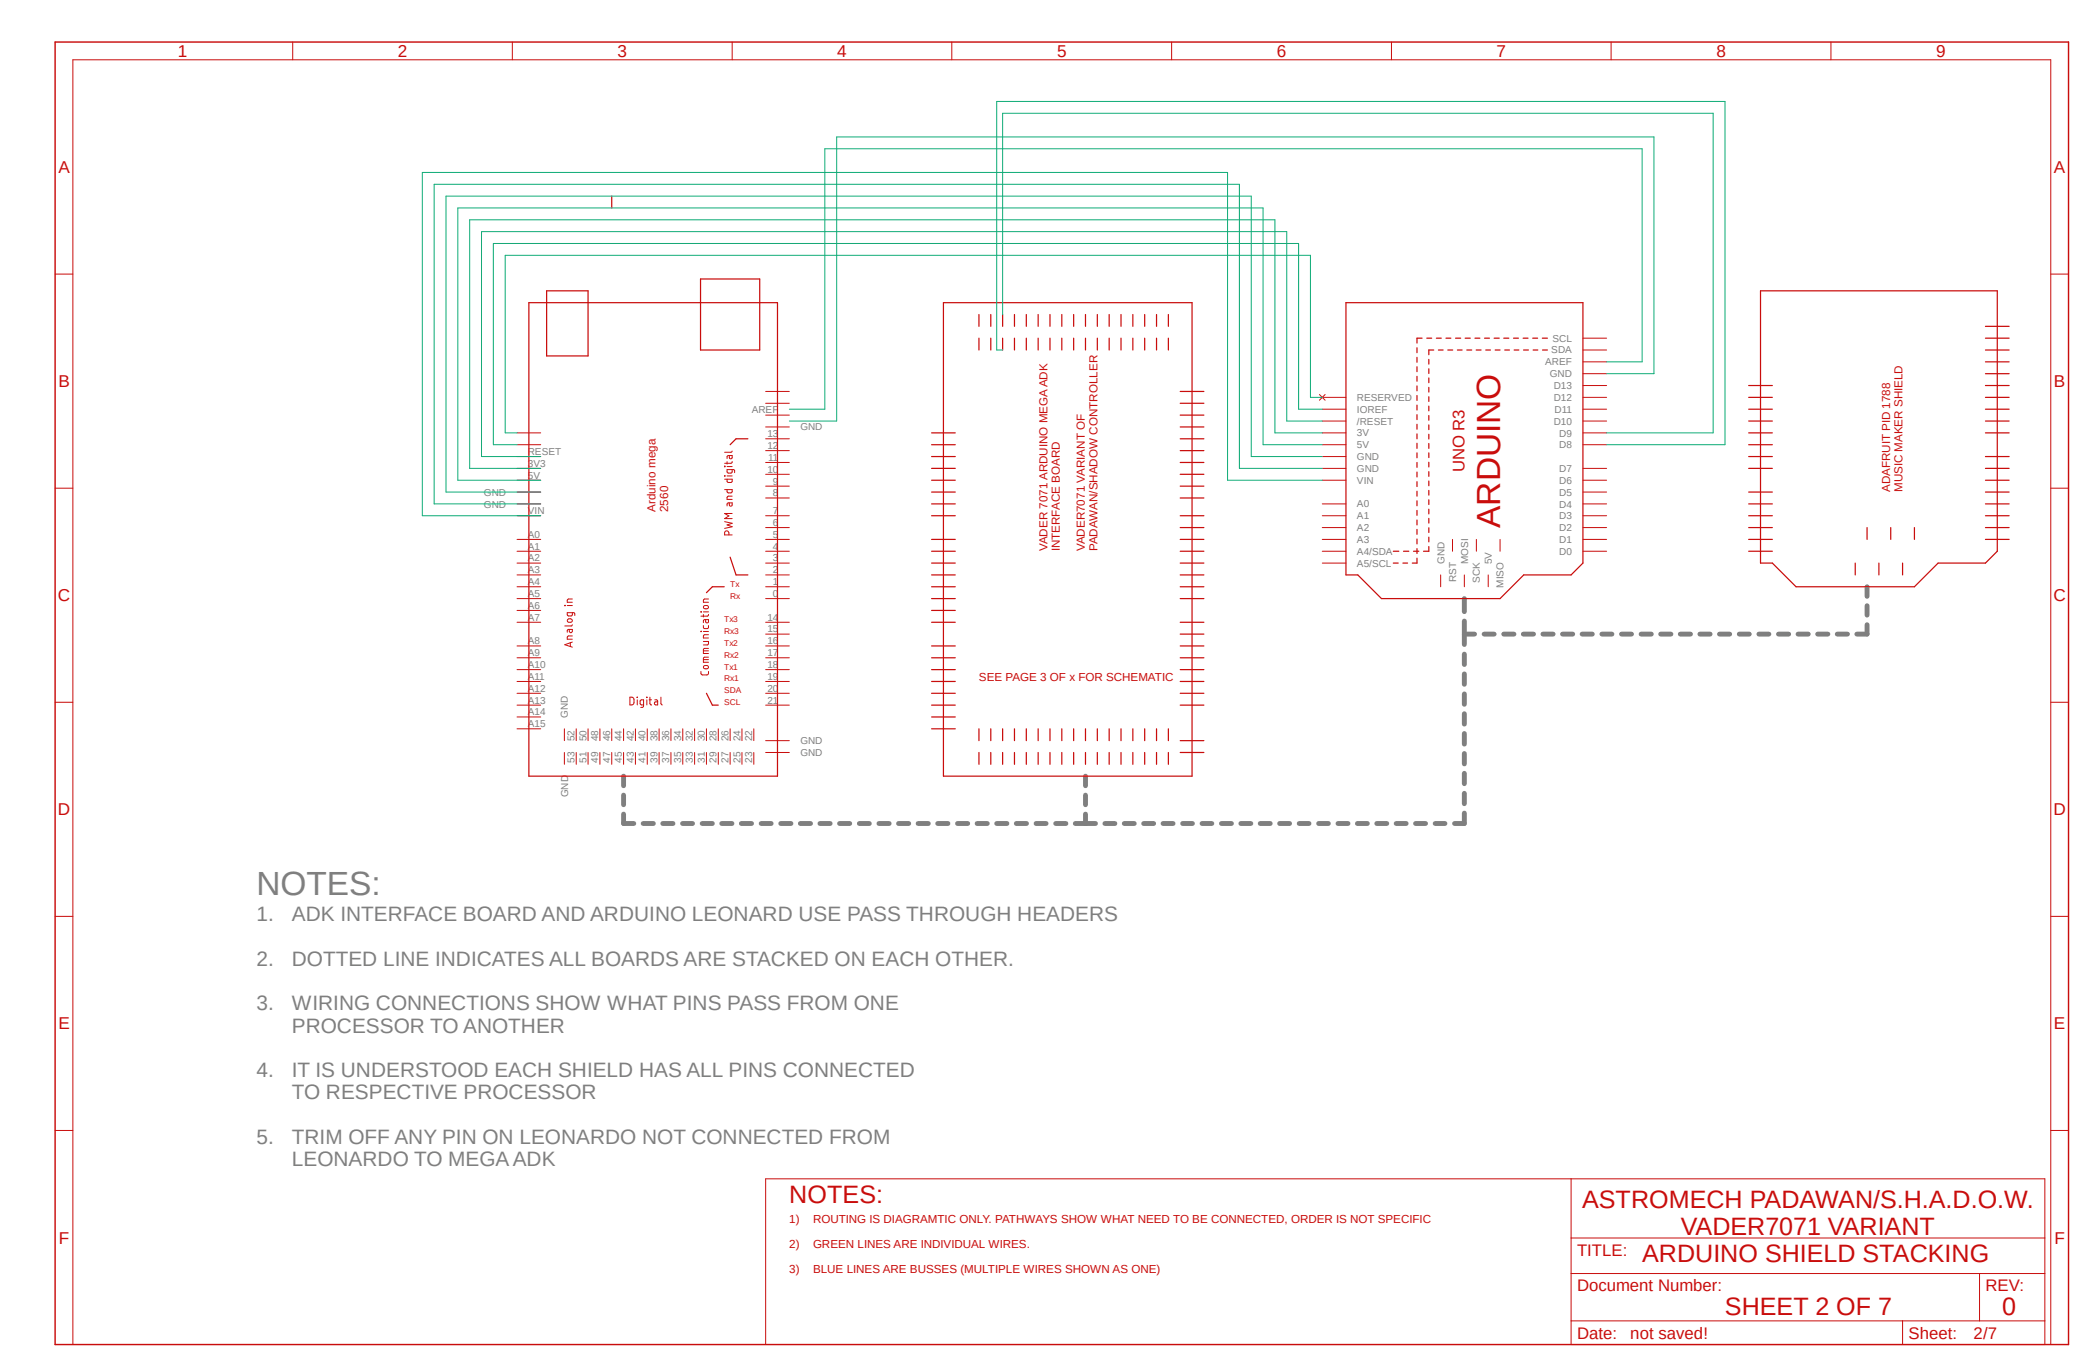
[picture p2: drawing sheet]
<svg xmlns="http://www.w3.org/2000/svg" width="432mm" height="279mm" viewBox="0 0 432 279" stroke-linecap="round" stroke-linejoin="round" font-family="sans-serif">
<path d="M10.9 8.4l418.4 271M429.3 8.4l-418.4 271" fill="none" stroke="#fff" stroke-width=".21"/>
<g fill="none" stroke="#7f7f7f" stroke-width="1">
<path d="M303.7 124.2v2.7M303.7 128.8v4.9M303.7 135.7v2.1M303.7 139.8v2.1M303.7 131.5h2.1M307.8 131.5h2.1M311.9 131.5h2.1M315.9 131.5h2.2M320 131.5h2.1M324.1 131.5h2.1M328.1 131.5h2.1M332.2 131.5h2.1"/>
<path d="M336.3 131.5h2.1M340.4 131.5h2.1M344.4 131.5h2.1M348.5 131.5h2.1M352.6 131.5h2.1M356.6 131.5h2.1M360.7 131.5h2.1M364.8 131.5h2.1M368.9 131.5h2.1M372.9 131.5h2.1M377 131.5h2.1M381 131.5h2.2"/>
<path d="M387.2 129.6v1.9h-2.1M387.2 121.7v2M387.2 125.6v2M303.7 143.9v2.2M303.7 148v2.2M303.7 152.1v2.2M303.7 156.3v2.2M129.3 168.9v1.9h2.1M129.3 161v2M129.3 164.9v2M133.4 170.8h2.1M137.5 170.8h2.1"/>
<path d="M141.6 170.8h2M145.6 170.8h2.1M149.7 170.8h2.1M153.8 170.8h2.1M157.9 170.8h2M161.9 170.8h2.1M166 170.8h2.1M170.1 170.8h2.1M174.1 170.8h2.1M178.2 170.8h2.1M182.3 170.8h2.1M186.4 170.8h2.1"/>
<path d="M190.4 170.8h2.1M194.5 170.8h2.1M198.6 170.8h2.1M202.6 170.8h2.2M206.7 170.8h2.1M210.8 170.8h2.1M214.9 170.8h2.1M218.9 170.8h2.2M223 170.8h4.2M225.1 161v2M225.1 164.9v2M225.1 168.9v1.9"/>
<path d="M229.2 170.8h2M233.2 170.8h2M237.2 170.8h2.1M241.2 170.8h2.1M245.3 170.8h2M249.3 170.8h2M253.3 170.8h2.1M257.3 170.8h2.1M261.4 170.8h2M265.4 170.8h2.1M269.5 170.8h2M273.5 170.8h2"/>
<path d="M277.5 170.8h2.1M281.5 170.8h2.1M285.5 170.8h2.1M289.6 170.8h2M293.6 170.8h2.1M297.6 170.8h2.1M303.7 160.4v2.2M303.7 164.5v2.2M303.7 168.7v2.1h-2"/>
</g>
<g fill="none" stroke="#c90d0c" stroke-width=".21">
<path d="M60.7 8.7v3.7M106.3 8.7v3.7M151.8 8.7v3.7M197.4 8.7v3.7M243 8.7v3.7M288.6 8.7v3.7M334.1 8.7v3.7M379.7 8.7v3.7M11.4 56.9h3.7M425.3 56.9h3.7M328.3 80h4.9M328.3 77.5h4.9"/>
<path d="M328.3 75.1h4.9M328.3 70.1h4.9M328.3 72.6h4.9M107.2 92.2h4.9M107.2 89.8h4.9M107.2 99.6h4.9M107.2 97.2h4.9M107.2 94.7h4.9M150.3 99.4h1.5v.5l-.2 .2-.7-.1-.1-.6M150.3 96.7l.1 .1zM150.3 98.7l.1 .1zM150.8 95.8v.5"/>
<path d="M150.8 98.7h1M150.8 96.8h1M151.3 94.5v.6h.5v-.6h-.8l-.2 .1v.5M151.8 97.4l-.1 .7h-.7l-.2-.1v-.6h1.3l.3 .1v.5M151.8 95.8l-.2 .3h-1.3M151.8 93.6l-.2 .2h-1.3M158.8 83.7h4.9M158.8 81.2h4.9M158.8 86.1h4.9M158.8 88.6h4.9M158.8 91h4.9M158.8 93.5h4.9"/>
<path d="M158.8 95.9h4.9M158.8 98.4h4.9M273.6 81.8l1.2 1.2M274.2 92.2h4.9M274.2 89.8h4.9M274.2 99.6h4.9M274.2 97.2h4.9M274.2 94.7h4.9M274.2 87.3h4.9M274.2 84.9h4.9M274.2 82.4h4.9M274.8 81.8l-1.2 1.2"/>
<path d="M328.3 92.2h4.9M328.3 89.8h4.9M328.3 99.6h4.9M328.3 97.2h4.9M328.3 87.3h4.9M328.3 84.9h4.9M328.3 82.4h4.9M11.4 101.3h3.7M107.2 107h4.9M107.2 111.9h4.9M107.2 114.3h4.9M107.2 116.8h4.9"/>
<path d="M107.2 119.3h4.9M107.2 104.5h4.9M107.2 102.1h4.9M150.3 101.6h1.5v.5l-.2 .1h-.7l-.1-.6M150.3 108.2l1.5 .3-1 .4 1 .4-1.5 .3M151.2 111v-.5a.45 .45 0 0 0-.5-.4 .45 .45 0 0 0-.4 .4v.5h1.5M151.3 104.3v.6h.5v-.6h-.8l-.2 .1v.5M151.8 102.9h-.8l-.2 .3v.4h1M151.8 106.5h-1.5l.9 .5-.9 .6h1.5M158.8 100.8h4.9M158.8 103.3h4.9M158.8 107h4.9"/>
<path d="M158.8 109.4h4.9M158.8 111.9h4.9M158.8 114.3h4.9M158.8 116.8h4.9M158.8 119.3h4.9M274.2 107h4.9M274.2 109.4h4.9M274.2 111.9h4.9M274.2 114.3h4.9M274.2 116.8h4.9M274.2 104.5h4.9M298.8 119.3v2.4"/>
<path d="M301.2 111.9v2.4M303.7 119.3v2.4M306.2 111.9v2.4M308.7 119.3v2.4M311.1 111.9v2.4M328.3 107h4.9M328.3 109.4h4.9M328.3 111.9h4.9M328.3 114.3h4.9M328.3 104.5h4.9M328.3 102.1h4.9M425.3 101.3h3.7"/>
<path d="M107.2 121.7h4.9M107.2 124.2h4.9M107.2 129.1h4.9M107.2 134h4.9M107.2 136.4h4.9M107.2 138.9h4.9M107.2 126.6h4.9M117.1 125.6h.1zM117.6 125.6h1.1M117.7 128.6l.3-.2h.4a.36 .36 0 0 1 .3 .3 .36 .36 0 0 1-.3 .4h-.4a.34 .34 0 0 1-.3-.5zM118.1 130.6v.3l.2 .3 .3-.1 .1-.5h-.8l-.2 .1-.1 .4M118.3 133.3v.8"/>
<path d="M118.7 131.9h-.8l-.3 .3v.4h1.1M118.7 129.6l-.1 .2h-1.5M118.7 127.1l-.1 .6-.7 .1-.2-.2-.1-.5h1.5l.1 .6M118.7 124.2h-.8l-.3 .3v.4h1.1M118.7 133.2l-1.6 .5 1.6 .5M145.4 139.3v.5l.3 .2h1.1l.1-.7M145.4 126.9l.1 .1zM145.4 130.9l.1 .1zM145.9 133.1h1l-.1 .6-.9 .1M145.9 129.8v.5l.2 .1 .7-.1 .1-.5M145.9 127.5v.5M145.9 136.8h1"/>
<path d="M145.9 135h1M145.9 131h1M145.9 126.9h1M145.9 138.2l.7-.2a.34 .34 0 0 1 .3 .4 .34 .34 0 0 1-.3 .3h-.6zM145.9 125.8l.7-.2a.34 .34 0 0 1 .3 .3 .34 .34 0 0 1-.3 .4l-.6-.1zM146.3 128.5l.1 .6h.5v-.6h-.8l-.2 .2v.5M146.9 136.3h-.8l-.2 .3v.8h1M146.9 134.5h-.8l-.2 .2v.9h1M146.9 131.7h-.8l-.2 .2v.4h1M146.9 127.5l-.2 .3h-1.3M146.9 124.2h-.8l-.2 .3v.4h1M158.8 121.7h4.9"/>
<path d="M158.8 124.2h4.9M158.8 129.1h4.9M158.8 131.5h4.9M158.8 134h4.9M158.8 136.4h4.9M158.8 138.9h4.9M11.4 145.7h3.7M107.2 141.4h4.9M107.2 143.8h4.9M107.2 146.3h4.9M107.2 151.2h4.9M107.2 148.7h4.9"/>
<path d="M117.1 151.2v2.4M117.1 156.1v2.4M119.5 151.2v2.4M119.5 156.1v2.4M122 151.2v2.4M122 156.1v2.4M124.4 151.2v2.4M124.4 156.1v2.4M126.9 151.2v2.4M126.9 156.1v2.4M129.3 151.2v2.4M129.3 156.1v2.4"/>
<path d="M130.6 144.6l.7 .1a1.22 1.22 0 0 1 .1 1.3l-.3 .2h-.5zM131.8 151.2v2.4M131.8 156.1v2.4M132.1 144.6l.1 .1zM132.2 145.2v1M133.5 146.2l-.7-.1v-.7l.1-.2h.6v1.3l-.3 .2h-.3M134.1 144.6l.1 .1zM134.2 145.2v1M134.2 151.2v2.4M134.2 156.1v2.4M134.6 145.2h.5M134.8 144.6v1.3l.1 .3h.2"/>
<path d="M135.8 145.2l.6 .1v.9l-.6-.1v-.5h.6M136.7 151.2v2.4M136.7 156.1v2.4M137.1 144.6v1.3l.3 .3M139.1 151.2v2.4M139.1 156.1v2.4M141.6 151.2v2.4M141.6 156.1v2.4M144.1 151.2v2.4M144.1 156.1v2.4M146.5 151.2v2.4M146.5 156.1v2.4"/>
<path d="M149 151.2v2.4M149 156.1v2.4M151.4 151.2v2.4M151.4 156.1v2.4M153.9 151.2v2.4M153.9 156.1v2.4M156.3 151.2v2.4M156.3 156.1v2.4M158.8 141.4h4.9M158.8 143.8h4.9M158.8 146.3h4.9M158.8 153.6h4.9"/>
<path d="M158.8 156.1h4.9M425.3 145.7h3.7M11.4 190.1h3.7M425.3 190.1h3.7M11.4 234.5h3.7M425.3 234.5h3.7M325.8 244.5v34.4h98.3v-34.4h-265.3v34.4M325.8 256.8h98.3M15.1 278.9v-266.5h410.2v266.5M325.8 264.2h98.3M325.8 274h98.3M394.6 274v4.9"/>
<path d="M410.5 264.2v9.8"/>
</g>
<g fill="none" stroke="#c90d0c" stroke-width=".25">
<path d="M126.9 40.7v2.4M145.3 57.9h12.3v14.7h-12.3zM109.7 62.8h51.5v98.2h-51.5zM113.4 60.3h8.6v13.5h-8.6zM195.7 62.8h51.5v98.2h-51.5zM203 65.2v2.5M203 70.1v2.5M205.5 65.2v2.5M205.5 70.1v2.5M207.9 65.2v2.5M207.9 70.1v2.5M210.4 65.2v2.5"/>
<path d="M210.4 70.1v2.5M212.9 65.2v2.5M212.9 70.1v2.5M215.3 65.2v2.5M215.3 70.1v2.5M217.8 65.2v2.5M217.8 70.1v2.5M220.2 65.2v2.5M220.2 70.1v2.5M222.7 65.2v2.5M222.7 70.1v2.5M225.1 65.2v2.5"/>
<path d="M225.1 70.1v2.5M227.6 65.2v2.5M227.6 70.1v2.5M230 65.2v2.5M230 70.1v2.5M232.5 65.2v2.5M232.5 70.1v2.5M234.9 65.2v2.5M234.9 70.1v2.5M237.4 65.2v2.5M237.4 70.1v2.5M239.9 65.2v2.5"/>
<path d="M239.9 70.1v2.5M242.3 65.2v2.5M242.3 70.1v2.5M279.1 62.8h49.2v54l-2.5 2.5h-9.8l-4.9 4.9h-24.6l-4.9-4.9h-2.5zM293.9 72.1v1.1M293.9 74.1v1M293.9 76.1v1M293.9 78.1v1M294.9 70.1h-1v1.1M295.9 70.1h1M296.3 74.5v1M296.3 76.5v1"/>
<path d="M296.3 78.4v1M297.3 72.6h-1v1M297.9 70.1h1M298.3 72.6h1M299.9 70.1h1M300.3 72.6h1M301.9 70.1h1M302.3 72.6h.9M303.9 70.1h1M304.2 72.6h1M305.9 70.1h1M306.2 72.6h1"/>
<path d="M307.9 70.1h1M308.1 72.6h1M309.9 70.1h1M310.1 72.6h1M311.9 70.1h1M312.1 72.6h1M313.9 70.1h1M314 72.6h1M315.9 70.1h1M316 72.6h1M317.9 70.1h1M318 72.6h.9"/>
<path d="M319.9 70.1h1M319.9 72.6h1M362.7 80h4.9M365.1 60.3h49.1v54l-2.4 2.5h-9.8l-5 4.9h-24.5l-4.9-4.9h-2.5zM411.8 67.7h4.9M411.8 70.1h4.9M411.8 72.6h4.9M411.8 75.1h4.9M411.8 77.5h4.9M411.8 80h4.9M155.1 91h-2.4l-1.3 1.2M193.2 94.7h4.9"/>
<path d="M193.2 97.2h4.9M193.2 99.6h4.9M193.2 89.8h4.9M193.2 92.2h4.9M244.8 98.4h4.9M244.8 95.9h4.9M244.8 93.5h4.9M244.8 91h4.9M244.8 88.6h4.9M244.8 86.1h4.9M244.8 83.7h4.9M244.8 81.2h4.9"/>
<path d="M293.9 80.1v1M293.9 82v1.1M293.9 84v1M293.9 86v1M293.9 88v1M293.9 90v1M293.9 91.9v1.1M293.9 93.9v1.1M293.9 95.9v1M293.9 97.9v1M293.9 99.9v1M296.3 80.3v1"/>
<path d="M296.3 82.3v1M296.3 84.2v1M296.3 86.2v1M296.3 88.1v1M296.3 90.1v1M296.3 92v1M296.3 93.9v1M296.3 95.9v1M296.3 97.8v1M296.3 99.8v1M362.7 94.7h4.9M362.7 97.2h4.9"/>
<path d="M362.7 82.4h4.9M362.7 84.9h4.9M362.7 87.3h4.9M362.7 89.8h4.9M362.7 92.2h4.9M411.8 94.7h4.9M411.8 97.2h4.9M411.8 99.6h4.9M411.8 82.4h4.9M411.8 84.9h4.9M411.8 87.3h4.9M411.8 89.8h4.9"/>
<path d="M151.4 115.6l1.3 3.7h2.4M193.2 102.1h4.9M193.2 104.5h4.9M193.2 107h4.9M193.2 111.9h4.9M193.2 114.3h4.9M193.2 116.8h4.9M193.2 119.3h4.9M244.8 107h4.9M244.8 111.9h4.9M244.8 114.3h4.9M244.8 116.8h4.9"/>
<path d="M244.8 119.3h4.9M244.8 109.4h4.9M244.8 103.3h4.9M244.8 100.8h4.9M289 114.3h1.1M289 116.8h1M291 116.8h.9M291.1 114.3h1.1M293.2 114.3h1.1M293.9 115.8v1h-1M293.9 101.9v1M293.9 103.9v1"/>
<path d="M293.9 105.9v1M293.9 107.9v1M293.9 109.8v1M293.9 111.8v1M293.9 113.8v1M296.3 113.4v.9h-1.1M296.3 101.7v1M296.3 103.7v.9M296.3 105.6v1M296.3 107.5v1M296.3 109.5v.9M296.3 111.4v1"/>
<path d="M362.7 102.1h4.9M362.7 104.5h4.9M362.7 107h4.9M362.7 111.9h4.9M362.7 114.3h4.9M362.7 109.4h4.9M384.8 116.8v2.5M387.2 109.4v2.5M389.7 116.8v2.5M392.1 109.4v2.5M394.6 116.8v2.5M397 109.4v2.5"/>
<path d="M411.8 102.1h4.9M411.8 104.5h4.9M411.8 107h4.9M411.8 111.9h4.9M411.8 109.4h4.9M150.2 121.7h-2.5l-1.2 1.2M193.2 121.7h4.9M193.2 124.2h4.9M193.2 126.6h4.9M193.2 129.1h4.9M193.2 134h4.9M193.2 136.4h4.9"/>
<path d="M193.2 138.9h4.9M244.8 121.7h4.9M244.8 124.2h4.9M244.8 129.1h4.9M244.8 134h4.9M244.8 136.4h4.9M244.8 138.9h4.9M244.8 131.5h4.9M146.5 143.8l1.2 2.5h1.3M193.2 141.4h4.9M193.2 143.8h4.9M193.2 146.3h4.9"/>
<path d="M193.2 148.7h4.9M193.2 151.2h4.9M203 151.2v2.4M203 156.1v2.4M205.5 151.2v2.4M205.5 156.1v2.4M207.9 151.2v2.4M207.9 156.1v2.4M210.4 151.2v2.4M210.4 156.1v2.4M212.9 151.2v2.4M212.9 156.1v2.4"/>
<path d="M215.3 151.2v2.4M215.3 156.1v2.4M217.8 151.2v2.4M217.8 156.1v2.4M220.2 151.2v2.4M220.2 156.1v2.4M222.7 151.2v2.4M222.7 156.1v2.4M225.1 151.2v2.4M225.1 156.1v2.4M227.6 151.2v2.4M227.6 156.1v2.4"/>
<path d="M230 151.2v2.4M230 156.1v2.4M232.5 151.2v2.4M232.5 156.1v2.4M234.9 151.2v2.4M234.9 156.1v2.4M237.4 151.2v2.4M237.4 156.1v2.4M239.9 151.2v2.4M239.9 156.1v2.4M242.3 151.2v2.4M242.3 156.1v2.4"/>
<path d="M244.8 141.4h4.9M244.8 143.8h4.9M244.8 146.3h4.9M244.8 153.6h4.9M244.8 156.1h4.9"/>
</g>
<path d="M11.4 8.7h417.6v270.2h-417.6z" fill="none" stroke="#c90d0c" stroke-width=".3"/>
<path d="M207.9 72.6h-1.2v-51.6h151.1v71.2h-24.6M207.9 65.2v-41.7h147.4v66.3h-22.1M333.2 75.1h7.4v-44.2h-169.5v54h-7.4M333.2 77.5h9.8v-49.1h-169.5v58.9h-9.8M274.2 84.9h-4.9v-34.4h-167v41.7h4.9M274.2 92.2h-12.2v-49.1h-167v56.5h17.1M274.2 82.4h-2.4v-29.4h-167v36.8h2.4M274.2 89.8h-9.8v-44.2h-167v51.6h14.7M274.2 87.3h-7.3v-39.3h-167v46.7h12.2M274.2 94.7h-14.7v-54h-167v61.4h19.6M274.2 97.2h-17.2v-59h-167v66.3h22.1M274.2 99.6h-19.6v-63.8h-167v71.2h24.5" fill="none" stroke="#0dab76" stroke-width=".21"/>
<text font-size="6.9" fill="#c90d0c" x="311.1" y="109.5" transform="rotate(-90 311.1 109.5)">ARDUINO</text>
<text font-size="6.9" fill="#7f7f7f" x="53.2" y="185.5">NOTES:</text>
<g font-size="5.2" fill="#c90d0c">
<text x="163.7" y="249.4">NOTES:</text>
<text x="328.1" y="250.7">ASTROMECH PADAWAN/S.H.A.D.O.W.</text>
<text x="348.6" y="256.2">VADER7071 VARIANT</text>
<text x="340.6" y="261.7">ARDUINO SHIELD STACKING</text>
<text x="357.8" y="272.8">SHEET 2 OF 7</text>
<text x="415.2" y="272.8">0</text>
</g>
<g font-size="4.3" fill="#7f7f7f">
<text x="53.2" y="191.1">1.</text>
<text x="60.5" y="191.1">ADK INTERFACE BOARD AND ARDUINO LEONARD USE PASS THROUGH HEADERS</text>
<text x="53.2" y="200.4">2.</text>
<text x="60.5" y="200.4">DOTTED LINE INDICATES ALL BOARDS ARE STACKED ON EACH OTHER.</text>
<text x="53.2" y="209.6">3.</text>
<text x="60.5" y="209.6">WIRING CONNECTIONS SHOW WHAT PINS PASS FROM ONE</text>
<text x="60.5" y="214.2">PROCESSOR TO ANOTHER</text>
<text x="53.2" y="223.4">4.</text>
<text x="60.5" y="223.4">IT IS UNDERSTOOD EACH SHIELD HAS ALL PINS CONNECTED</text>
<text x="60.5" y="228">TO RESPECTIVE PROCESSOR</text>
<text x="53.2" y="237.3">5.</text>
<text x="60.5" y="237.3">TRIM OFF ANY PIN ON LEONARDO NOT CONNECTED FROM</text>
<text x="60.5" y="241.9">LEONARDO TO MEGA ADK</text>
</g>
<g font-size="3.6" fill="#c90d0c">
<text x="36.9" y="11.9">1</text>
<text x="82.5" y="11.9">2</text>
<text x="128.1" y="11.9">3</text>
<text x="173.7" y="11.9">4</text>
<text x="219.2" y="11.9">5</text>
<text x="264.8" y="11.9">6</text>
<text x="310.4" y="11.9">7</text>
<text x="356" y="11.9">8</text>
<text x="401.5" y="11.9">9</text>
<text x="12.1" y="35.9">A</text>
<text x="426" y="35.9">A</text>
<text x="12.1" y="80.3">B</text>
<text x="426" y="80.3">B</text>
<text x="12" y="124.7">C</text>
<text x="425.9" y="124.7">C</text>
<text x="12" y="169.1">D</text>
<text x="425.9" y="169.1">D</text>
<text x="12.1" y="213.5">E</text>
<text x="426" y="213.5">E</text>
<text x="12.2" y="257.9">F</text>
<text x="426.1" y="257.9">F</text>
</g>
<g font-size="3.5" fill="#c90d0c">
<text x="303.7" y="98" transform="rotate(-90 303.7 98)">UNO R3</text>
<text x="327.1" y="260.5">TITLE:</text>
<text x="327.1" y="267.8">Document Number:</text>
<text x="411.8" y="267.8">REV:</text>
<text x="327.1" y="277.7">Date:</text>
<text x="338.1" y="277.7">not saved!</text>
<text x="395.8" y="277.7">Sheet:</text>
<text x="409.3" y="277.7">2/7</text>
</g>
<g font-size="2.4" fill="#c90d0c">
<text x="136" y="106.2" transform="rotate(-90 136 106.2)">Arduino mega</text>
<text x="138.6" y="106.2" transform="rotate(-90 138.6 106.2)">2560</text>
<text x="392" y="102.1" transform="rotate(-90 392 102.1)">ADAFRUIT PID 1788</text>
<text x="394.6" y="102.1" transform="rotate(-90 394.6 102.1)">MUSIC MAKER SHIELD</text>
<text x="217.3" y="114.3" transform="rotate(-90 217.3 114.3)">VADER 7071 ARDUINO MEGA ADK</text>
<text x="219.8" y="114.3" transform="rotate(-90 219.8 114.3)">INTERFACE BOARD</text>
<text x="225" y="114.3" transform="rotate(-90 225 114.3)">VADER7071 VARIANT OF</text>
<text x="227.6" y="114.3" transform="rotate(-90 227.6 114.3)">PADAWAN/SHADOW CONTROLLER</text>
<text x="203" y="141.4">SEE PAGE 3 OF x FOR SCHEMATIC</text>
<text x="163.7" y="253.6">1)</text>
<text x="168.6" y="253.6">ROUTING IS DIAGRAMTIC ONLY. PATHWAYS SHOW WHAT NEED TO BE CONNECTED, ORDER IS NOT SPECIFIC</text>
<text x="163.7" y="258.8">2)</text>
<text x="163.7" y="263.9">3)</text>
<text x="168.6" y="258.8">GREEN LINES ARE INDIVIDUAL WIRES.</text>
<text x="168.6" y="263.9">BLUE LINES ARE BUSSES (MULTIPLE WIRES SHOWN AS ONE)</text>
</g>
<g font-size="2.1" fill="#7f7f7f">
<text x="322" y="70.9">SCL</text>
<text x="320.5" y="75.8">AREF</text>
<text x="321.7" y="73.3">SDA</text>
<text x="281.4" y="83.1">RESERVED</text>
<text x="321.4" y="78.2">GND</text>
<text x="322.2" y="83.2">D12</text>
<text x="322.2" y="80.7">D13</text>
<text x="155.9" y="85.8">AREF</text>
<text x="166" y="89.3">GND</text>
<text x="281.4" y="88.1">/RESET</text>
<text x="281.4" y="85.6">IOREF</text>
<text x="322.2" y="88.1">D10</text>
<text x="322.4" y="85.6">D11</text>
<text x="109.5" y="94.4">RESET</text>
<text x="159.2" y="90.7">13</text>
<text x="159.2" y="93.1">12</text>
<text x="159.3" y="95.6">11</text>
<text x="281.4" y="95.4">GND</text>
<text x="281.4" y="93">5V</text>
<text x="281.4" y="90.5">3V</text>
<text x="323.4" y="93">D8</text>
<text x="323.4" y="90.6">D9</text>
<text x="109.5" y="99.3">5V</text>
<text x="109.5" y="96.8">3V3</text>
<text x="159.2" y="98">10</text>
<text x="160.3" y="100.5">9</text>
<text x="281.4" y="100.3">VIN</text>
<text x="281.4" y="97.9">GND</text>
<text x="323.4" y="100.4">D6</text>
<text x="323.4" y="97.9">D7</text>
<text x="100.4" y="105.3">GND</text>
<text x="100.4" y="102.8">GND</text>
<text x="109.5" y="106.6">VIN</text>
<text x="160.3" y="103">8</text>
<text x="160.3" y="106.6">7</text>
<text x="281.4" y="107.7">A1</text>
<text x="281.4" y="105.2">A0</text>
<text x="323.4" y="107.7">D3</text>
<text x="323.4" y="105.3">D4</text>
<text x="323.4" y="102.8">D5</text>
<text x="109.5" y="111.5">A0</text>
<text x="160.3" y="109.1">6</text>
<text x="160.3" y="111.5">5</text>
<text x="281.4" y="112.6">A3</text>
<text x="281.4" y="110.2">A2</text>
<text x="323.4" y="112.6">D1</text>
<text x="323.4" y="110.2">D2</text>
<text x="109.5" y="118.9">A3</text>
<text x="109.5" y="116.5">A2</text>
<text x="109.5" y="114">A1</text>
<text x="160.3" y="114">4</text>
<text x="160.3" y="116.5">3</text>
<text x="160.3" y="118.9">2</text>
<text x="281.4" y="117.6">A5/SCL</text>
<text x="281.4" y="115.1">A4/SDA</text>
<text x="299.6" y="117" transform="rotate(-90 299.6 117)">GND</text>
<text x="304.5" y="117" transform="rotate(-90 304.5 117)">MOSI</text>
<text x="309.4" y="117" transform="rotate(-90 309.4 117)">5V</text>
<text x="323.4" y="115.1">D0</text>
<text x="109.5" y="123.8">A5</text>
<text x="109.5" y="121.4">A4</text>
<text x="160.3" y="121.4">1</text>
<text x="160.3" y="123.8">0</text>
<text x="302" y="120.7" transform="rotate(-90 302 120.7)">RST</text>
<text x="306.9" y="120.9" transform="rotate(-90 306.9 120.9)">SCK</text>
<text x="311.8" y="121.9" transform="rotate(-90 311.8 121.9)">MISO</text>
<text x="109.5" y="128.7">A7</text>
<text x="109.5" y="126.3">A6</text>
<text x="159.2" y="128.7">14</text>
<text x="159.2" y="131.2">15</text>
<text x="109.5" y="136.1">A9</text>
<text x="109.5" y="133.6">A8</text>
<text x="159.2" y="133.6">16</text>
<text x="159.2" y="136.1">17</text>
<text x="109.5" y="143.5">A12</text>
<text x="109.5" y="141">A11</text>
<text x="109.5" y="138.6">A10</text>
<text x="159.2" y="138.6">18</text>
<text x="159.2" y="141">19</text>
<text x="159.2" y="143.5">20</text>
<text x="109.5" y="148.4">A14</text>
<text x="109.5" y="145.9">A13</text>
<text x="117.8" y="148.9" transform="rotate(-90 117.8 148.9)">GND</text>
<text x="159.2" y="145.9">21</text>
<text x="109.5" y="150.8">A15</text>
<text x="119.2" y="153.8" transform="rotate(-90 119.2 153.8)">52</text>
<text x="121.6" y="153.8" transform="rotate(-90 121.6 153.8)">50</text>
<text x="124.1" y="153.8" transform="rotate(-90 124.1 153.8)">48</text>
<text x="126.5" y="153.8" transform="rotate(-90 126.5 153.8)">46</text>
<text x="129" y="153.8" transform="rotate(-90 129 153.8)">44</text>
<text x="131.4" y="153.8" transform="rotate(-90 131.4 153.8)">42</text>
<text x="133.9" y="153.8" transform="rotate(-90 133.9 153.8)">40</text>
<text x="136.4" y="153.8" transform="rotate(-90 136.4 153.8)">38</text>
<text x="138.8" y="153.8" transform="rotate(-90 138.8 153.8)">36</text>
<text x="141.3" y="153.8" transform="rotate(-90 141.3 153.8)">34</text>
<text x="143.7" y="153.8" transform="rotate(-90 143.7 153.8)">32</text>
<text x="146.2" y="153.8" transform="rotate(-90 146.2 153.8)">30</text>
<text x="148.6" y="153.8" transform="rotate(-90 148.6 153.8)">28</text>
<text x="151.1" y="153.8" transform="rotate(-90 151.1 153.8)">26</text>
<text x="153.5" y="153.8" transform="rotate(-90 153.5 153.8)">24</text>
<text x="156" y="153.8" transform="rotate(-90 156 153.8)">22</text>
<text x="166" y="154.4">GND</text>
<text x="119.2" y="158.2" transform="rotate(-90 119.2 158.2)">53</text>
<text x="121.6" y="158.2" transform="rotate(-90 121.6 158.2)">51</text>
<text x="124.1" y="158.2" transform="rotate(-90 124.1 158.2)">49</text>
<text x="126.5" y="158.2" transform="rotate(-90 126.5 158.2)">47</text>
<text x="129" y="158.2" transform="rotate(-90 129 158.2)">45</text>
<text x="131.4" y="158.2" transform="rotate(-90 131.4 158.2)">43</text>
<text x="133.9" y="158.2" transform="rotate(-90 133.9 158.2)">41</text>
<text x="136.4" y="158.2" transform="rotate(-90 136.4 158.2)">39</text>
<text x="138.8" y="158.2" transform="rotate(-90 138.8 158.2)">37</text>
<text x="141.3" y="158.2" transform="rotate(-90 141.3 158.2)">35</text>
<text x="143.7" y="158.2" transform="rotate(-90 143.7 158.2)">33</text>
<text x="146.2" y="158.2" transform="rotate(-90 146.2 158.2)">31</text>
<text x="148.6" y="158.2" transform="rotate(-90 148.6 158.2)">29</text>
<text x="151.1" y="158.2" transform="rotate(-90 151.1 158.2)">27</text>
<text x="153.5" y="158.2" transform="rotate(-90 153.5 158.2)">25</text>
<text x="156" y="158.2" transform="rotate(-90 156 158.2)">23</text>
<text x="166" y="156.8">GND</text>
<text x="117.8" y="165.4" transform="rotate(-90 117.8 165.4)">GND</text>
</g>
<g font-size="1.7" fill="#c90d0c">
<text x="151.4" y="121.7">Tx</text>
<text x="151.4" y="124.2">Rx</text>
<text x="150.2" y="129.1">Tx3</text>
<text x="150.2" y="131.5">Rx3</text>
<text x="150.2" y="134">Tx2</text>
<text x="150.2" y="136.4">Rx2</text>
<text x="150.2" y="138.9">Tx1</text>
<text x="150.2" y="141.4">Rx1</text>
<text x="150.2" y="143.8">SDA</text>
<text x="150.2" y="146.3">SCL</text>
</g>
</svg>
